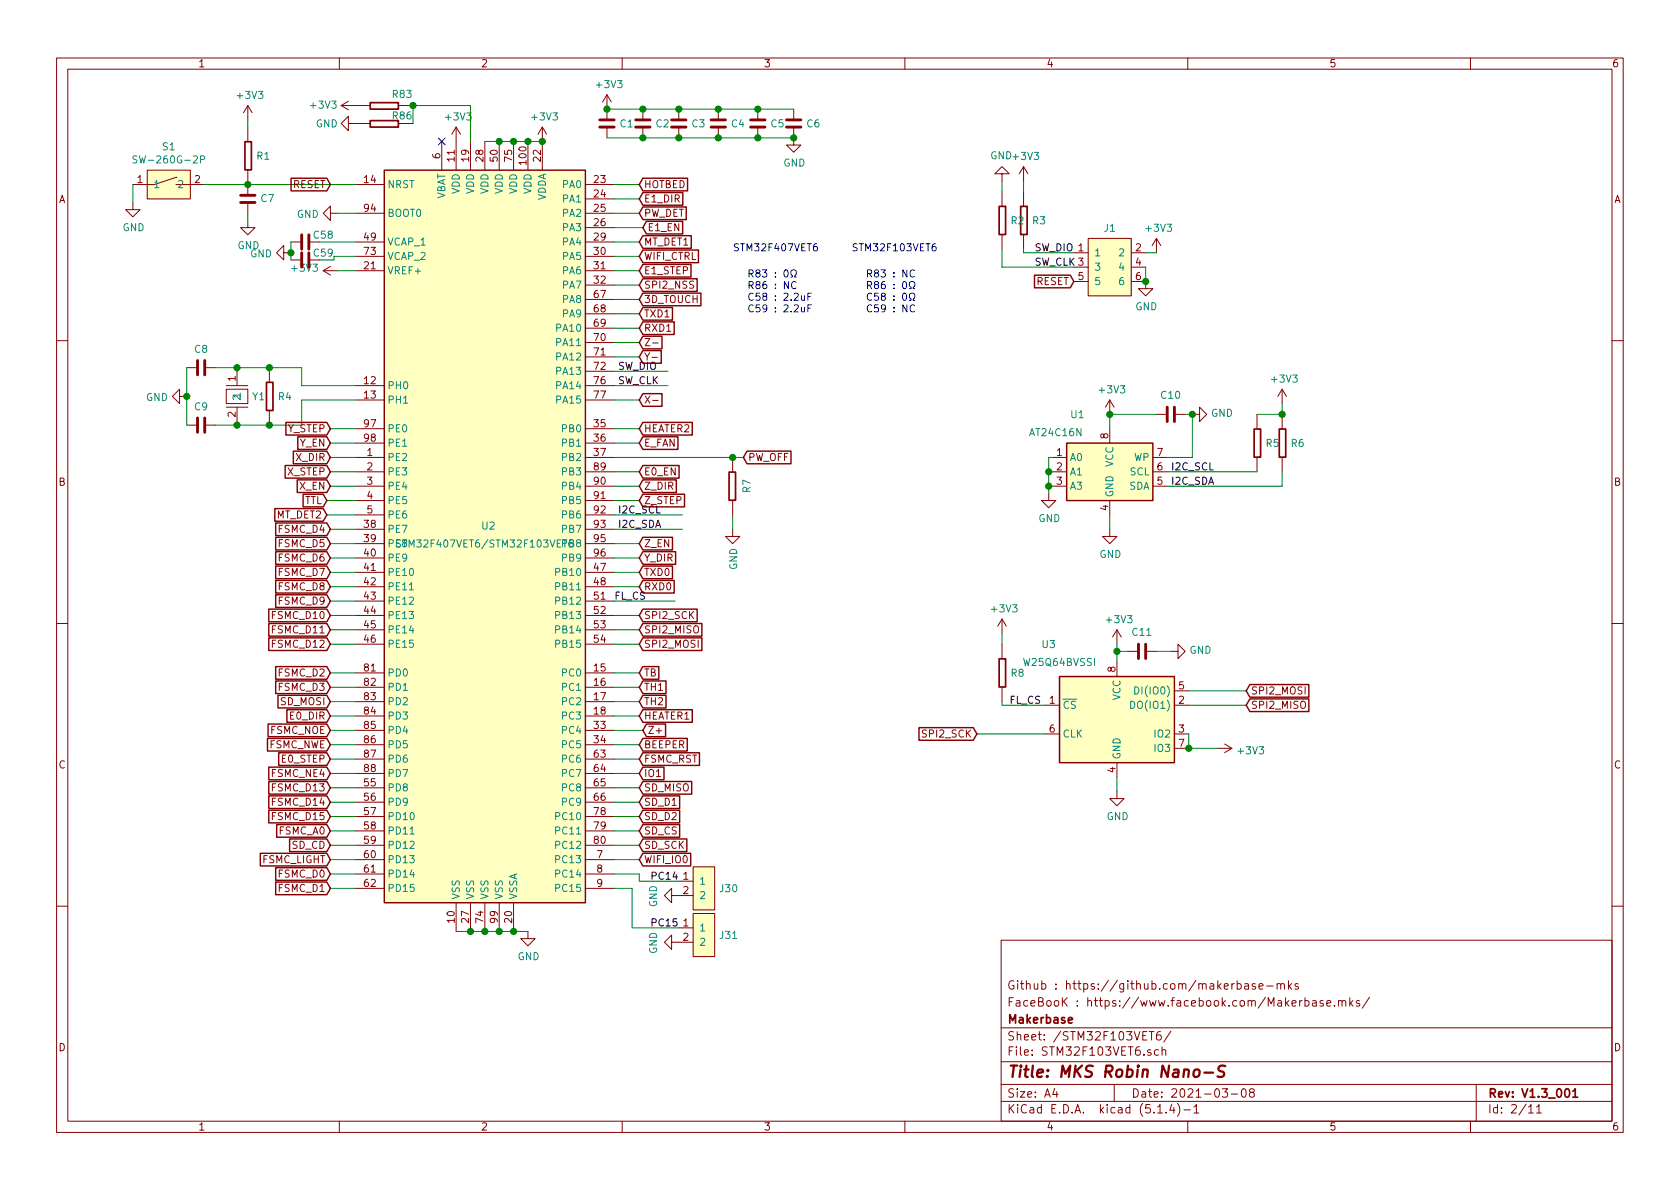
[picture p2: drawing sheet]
<svg xmlns="http://www.w3.org/2000/svg" width="297mm" height="210mm" viewBox="0 0 297 210" stroke-linecap="round" stroke-linejoin="round" font-family="sans-serif">
<g fill="none" stroke="#840000" stroke-width=".18">
<path d="M10 10.3h277v189.9h-277zM12 12.2h273v186.1h-273zM43.8 18.7l-.7 1.2M43.8 18.7v2.5M43.8 18.7l.8 1.2M60 10.3v1.9M60.3 18.7l1.3 .7M60.3 18.7h5.1M61.6 17.9l-1.3 .8M70.5 18.7h2.5M107.3 16.8v4.4M107.3 16.8l-.7 1.2"/>
<path d="M107.3 16.8l.8 1.2M110 10.3v1.9M113.7 19.3v1.9M120 19.3v1.9M127 19.3v1.9M134 19.3v1.9M140.3 19.3v1.9M160 10.3v1.9M210 10.3v1.9M260 10.3v1.9M23.5 35.8v1.3h1.3l-1.3 1.2-1.3-1.2h1.3M26 30.1h7.7v5.1h-7.7z"/>
<path d="M31.1 31.4h.1M31.1 31.4l-3.8 1.2h-3.8M31.1 32.6h5.1M43.8 39v1.3h1.3l-1.3 1.2-1.3-1.2h1.3M43.8 22.5v2.5M43.8 30.1v4.4M43.8 35.8v1.9M58.4 37.7v-1.3l-1.3 1.3 1.3 1.3v-1.3h1.3M61.6 21.8v-1.2l-1.3 1.2 1.3 1.3v-1.3h3.8M62.9 32.6h5M62.9 37.7h5M70.5 21.8h2.5"/>
<path d="M78.1 25v5.1M80.6 22.5v7.6M80.6 22.5l-.7 1.2M80.6 22.5l.8 1.2M83.2 25v5.1M85.7 25v5.1M88.3 25v5.1M90.8 25v5.1M93.3 25v5.1M95.9 22.5l-.8 1.2M95.9 22.5v7.6M95.9 22.5l.7 1.2"/>
<path d="M103.5 32.6h5.1M103.5 37.7h5.1M103.5 35.2h5.1M107.3 22.5v1.9M113.7 22.5v1.9M120 22.5v1.9M127 22.5v1.9M134 22.5v1.9M140.3 22.5v3.1h1.3l-1.3 1.3-1.2-1.3h1.2M177.2 30.7h1.2l-1.2-1.2-1.3 1.2h1.3v1.3M177.2 33.9v2.5M181 29.5v2.5"/>
<path d="M181 33.9v2.5M181 29.5l-.8 1.2M181 29.5l.7 1.2M50.2 44.7v-1.3l-1.3 1.3 1.3 1.3v-1.3h1.2M51.4 46h1.9M51.4 42.8h1.9M54.6 46h1.9M54.6 42.8h1.9M57.1 47.9l1.3 .7M57.1 47.9h2.6M58.4 47.1l-1.3 .8M62.9 47.9h5"/>
<path d="M62.9 42.8h5M62.9 45.3h5M103.5 47.9h5.1M103.5 42.8h5.1M103.5 58h5.1M103.5 40.3h5.1M103.5 45.3h5.1M103.5 50.4h5.1M103.5 53h5.1M103.5 55.5h5.1M114.1 59.9h.8l-.8 1.2h.8M177.2 41.5v2.6"/>
<path d="M181 41.5v2.6M189.9 44.7h2.5M189.9 47.2h2.5M189.9 49.8h2.5M192.4 42.2h7.6v10.1h-7.6zM200 49.8h2.6v1.2h1.2l-1.2 1.3-1.3-1.3h1.3M200 44.7h2.6M200 47.2h2.6M204.5 42.2l-.8 1.2M204.5 42.2v2.5M204.5 42.2l.7 1.2M10 60.2h2"/>
<path d="M31.7 70.1v-1.3l-1.2 1.3 1.2 1.3v-1.3h1.3M33 75.2h1.9M33 65h1.9M36.2 75.2h1.9M36.2 65h1.9M40 68.8h3.8v2.6h-3.8zM40 68.2h3.8M40 72h3.8M41.9 65.7v2.5M41.9 72v2.5M47.6 65v2.6M47.6 72.6v2.6"/>
<path d="M62.9 68.2h5M62.9 70.7h5M62.9 75.8h5M62.9 78.4h5M103.5 68.2h5.1M103.5 60.6h5.1M103.5 63.1h5.1M103.5 65.7h5.1M103.5 70.7h5.1M103.5 75.8h5.1M103.5 78.4h5.1M115.3 63.2h.9"/>
<path d="M115.4 60.6h1M115.4 70.8h1M196.2 70.7l-.7 1.3M196.2 70.7v2.6M196.2 75.8v2.6M196.2 70.7l.8 1.3M204.5 73.3h1.9M207.6 73.3h1.9M210.8 73.3h1.3v-1.3l1.3 1.3-1.3 1.2v-1.2M222.2 73.3v2.5M226.7 68.8l-.8 1.3M226.7 68.8v2.6"/>
<path d="M226.7 73.3v2.5M226.7 68.8l.8 1.3M285 60.2h2M62.9 80.9h5M62.9 83.4h5M62.9 86h5M62.9 88.5h5M62.9 91.1h5M62.9 93.6h5M62.9 96.1h5M62.9 98.7h5M103.5 80.9h5.1"/>
<path d="M103.5 83.4h5.1M103.5 86h5.1M103.5 88.5h5.1M103.5 91.1h5.1M103.5 93.6h5.1M103.5 96.1h5.1M103.5 98.7h5.1M129.5 93.6v1.3h1.3l-1.3 1.2-1.2-1.2h1.2M129.5 80.9v2.5M129.5 88.5v2.6M185.4 87.2v1.3h1.3l-1.3 1.3-1.3-1.3h1.3M186.1 80.9h2.5"/>
<path d="M186.1 83.4h2.5M186.1 86h2.5M196.2 93.6v1.3h1.3l-1.3 1.2-1.3-1.2h1.3M196.2 88.5v2.6M203.8 80.9h2.6M203.8 83.4h2.6M203.8 86h2.6M222.2 80.9v2.5M226.7 80.9v2.5M10 110.3h2M62.9 101.2h5M62.9 103.8h5"/>
<path d="M62.9 106.3h5M62.9 108.8h5M62.9 111.4h5M62.9 113.9h5M62.9 119h5M103.5 101.2h5.1M103.5 103.8h5.1M103.5 106.3h5.1M103.5 108.8h5.1M103.5 111.4h5.1M103.5 113.9h5.1M103.5 119h5.1"/>
<path d="M177.2 109.5l-.8 1.2M177.2 109.5v2.5M177.2 113.9v2.6M177.2 109.5l.7 1.2M197.5 111.4v2.5M197.5 117.1v2.5M197.5 111.4l-.8 1.2M197.5 111.4l.7 1.2M199.4 115.2h1.9M202.6 115.2h1.9M207 115.2h1.3v-1.3l1.2 1.3-1.2 1.3v-1.3M285 110.3h2"/>
<path d="M62.9 121.5h5M62.9 124.1h5M62.9 126.6h5M62.9 129.2h5M62.9 131.7h5M62.9 134.2h5M62.9 136.8h5M62.9 139.3h5M103.5 121.5h5.1M103.5 124.1h5.1M103.5 126.6h5.1M103.5 129.2h5.1"/>
<path d="M103.5 131.7h5.1M103.5 134.2h5.1M103.5 136.8h5.1M103.5 139.3h5.1M177.2 121.5v2.6M184.8 124.7h2.5M184.8 129.8h2.5M197.5 139.9v1.3h1.3l-1.3 1.3-1.3-1.3h1.3M197.5 134.9v2.5M207.6 132.3h2.6M207.6 124.7h2.6M207.6 129.8h2.6"/>
<path d="M207.6 122.2h2.6M215.3 132.3h2.5M216.5 131.6l1.3 .7M217.8 132.3l-1.3 .8M62.9 144.4h5M62.9 146.9h5M62.9 149.5h5M62.9 152h5M62.9 154.6h5M62.9 157.1h5M62.9 141.9h5M80.6 159.6v5.1"/>
<path d="M83.2 159.6v5.1M85.7 159.6v5.1M88.3 159.6v5.1M90.8 159.6v5.1M103.5 144.4h5.1M103.5 146.9h5.1M103.5 149.5h5.1M103.5 152h5.1M103.5 154.6h5.1M103.5 157.1h5.1M103.5 141.9h5.1M118.7 158.4v-1.3l-1.2 1.3 1.2 1.2v-1.2h3.9"/>
<path d="M120 155.8h2.6M122.6 153.3h3.8v7.6h-3.8zM10 160.2h2M93.3 164.7v1.3h1.3l-1.3 1.3-1.2-1.3h1.2M118.7 166.6v-1.3l-1.2 1.3 1.2 1.3v-1.3h3.9M120 164.1h2.6M122.6 161.5h3.8v7.7h-3.8zM177 166.3h108v32h-108zM218.7 174l.5-.1 .3 .3-.1 .6-.2 .1-.5-.1M218.7 173.4v1.5M220.1 174h.6l.1 .9M220.8 174.3l-.6 .1-.2 .2 .1 .2 .1 .1 .6-.1"/>
<path d="M221.9 174l-.3-.1-.2 .2 .1 .3 .4 .1v.3h-.5M222.6 174.4l.7-.1-.1-.3-.4-.1-.2 .2 .1 .7h.5M224 174.4h1.1M225.8 174.1l.2-.2 .4 .1v.9M225.8 173.9v1M226.4 174.1a.36 .36 0 0 1 .4-.2 .36 .36 0 0 1 .3 .2v.8M227.8 173.4v1.5M227.9 174.4l.5 .5M228.4 173.9l-.6 .6M229.5 174l-.3-.1-.2 .2v.3l.5 .1v.3h-.5M230.7 177l.5-.1 .2 .3v.6l-.2 .1-.5-.1M230.7 176.4v1.5"/>
<path d="M232.1 177h.6v.9M232.7 177.3l-.5 .1-.2 .2 .1 .2 .1 .1 .5-.1M233.9 177l-.3-.1-.2 .2 .1 .3 .4 .1v.3h-.5M234.6 177.4l.7-.1-.1-.3-.4-.1-.2 .2v.7h.6M235.9 177.8v.1M236.7 177.1l.2-.2 .3 .1 .1 .9M236.7 176.9v1M237.3 177.1a.36 .36 0 0 1 .3-.2 .36 .36 0 0 1 .3 .2v.8M238.7 176.4v1.5M238.8 177.4l.4 .5M239.2 176.9l-.5 .6M240.4 177l-.4-.1-.2 .2 .1 .3 .5 .1v.3h-.6"/>
<path d="M242.1 176.3l-1.2 2M285 160.2h2M60 198.3v1.9M110 198.3v1.9M160 198.3v1.9M177 194.8h108M177 191.8h108M177 187.8h108M177 181.8h108M186.5 192.5l-.4 1h1M186.8 193v1M197 191.8v3"/>
<path d="M203.2 182.4h.8M203.6 182.4v1.5M204.7 196.8h.8M204.8 185.7l-.4-.1-.3 .3 .1 .6 .2 .1 .4-.1M205.2 182.4a.59 .59 0 0 0-.7 .7v.7l.2 .1 .6-.1v-.5l-.1-.2-.5-.1-.2 .3M205.5 185.7a.37 .37 0 0 1 .6 .1v.8M205.5 185.1v1.5M206.2 196.7v.1M207 182.3l-1.2 2M207.2 195.2l-.4 1.1h.9M207.5 195.8v1M208.2 195.1a1.71 1.71 0 0 1 0 2.3"/>
<path d="M209.3 196.3h1.2M210 198.3v1.9M211.1 195.8l.4-.5v1.5M211.1 196.8h.9M216.1 192.5h.9l-.4 .6 .4 .1v.7l-.2 .1-.7-.1M217.7 193.5h1.1M219.6 192.7l.4-.2a.94 .94 0 0 1 0 1.5 .82 .82 0 0 1-.4-1.3zM221.2 193.2l-.3-.3 .1-.2 .2-.2 .4 .1 .2 .2-.1 .2-.6 .2a.48 .48 0 0 0-.1 .7l.2 .1 .5-.1a.48 .48 0 0 0-.1-.7h-.1M260 198.3v1.9M261 191.8v6.5M270.3 195.8l.4-.5v1.5M270.3 196.8h.8"/>
<path d="M271.7 195.8l.4-.5v1.5M271.7 196.8h.8"/>
</g>
<g fill="none" stroke="#840000" stroke-width=".3">
<path d="M65.5 18.2h4.9v1.1h-4.9zM43.3 25.1h1.1v4.9h-1.1zM65.5 21.3h4.9v1.2h-4.9zM176.7 36.5h1.1v5h-1.1zM180.5 36.5h1.1v5h-1.1zM47.1 67.6h1.2v5h-1.2zM221.7 75.9h1.2v4.9h-1.2zM226.2 75.9h1.1v4.9h-1.1zM128.9 83.5h1.1v5h-1.1zM176.7 116.5h1.1v5h-1.1zM188.9 180.4l.7-.1-.1-.3-.4-.1-.2 .2 .1 .7h.5M276.8 192.7l.2-.2a.81 .81 0 0 1 .6 .6 .81 .81 0 0 1-.3 .8l-.1 .1a.79 .79 0 0 1-.4-1.3z"/>
<path d="M278.1 193l.4-.5v1.5M278.1 194h.8"/>
</g>
<path d="M211.2 189.3a.53 .53 0 0 1 .5-.2 .53 .53 0 0 1 .4 .4l-.1 .6a.54 .54 0 0 1-.5 .4 .54 .54 0 0 1-.5-.4zM213 189.7h1.5M216.6 188.5l-.2-.1-.7 .1a.47 .47 0 0 0-.3 .5 .47 .47 0 0 0 .3 .4l.4 .1a.48 .48 0 0 1 .4 .5 .48 .48 0 0 1-.5 .4l-.7-.1" fill="none" stroke="#840000" stroke-width=".41"/>
<g fill="none" stroke="#840000" stroke-width=".51">
<path d="M42.5 34.5h2.6M42.5 35.8h2.6M106 22.5h2.6M106 21.2h2.6M112.4 22.5h2.5M112.4 21.2h2.5M118.7 22.5h2.6M118.7 21.2h2.6M125.7 22.5h2.6M125.7 21.2h2.6M132.7 22.5h2.6M132.7 21.2h2.6"/>
<path d="M139.1 22.5h2.5M139.1 21.2h2.5M53.3 41.5v2.6M53.3 44.7v2.5M54.6 41.5v2.6M54.6 44.7v2.5M34.9 63.7v2.6M34.9 73.9v2.5M36.2 63.7v2.6M36.2 73.9v2.5M206.4 72v2.5M207.6 72v2.5"/>
<path d="M201.3 113.9v2.6M202.6 113.9v2.6"/>
</g>
<g fill="#ffffc2" stroke="#ffffc2" stroke-width=".18">
<path d="M192.4 42.2h7.6v10.1h-7.6z"/>
<path d="M187.3 119.6h20.3v15.3h-20.3z"/>
<path d="M188.6 78.4h15.2v10.1h-15.2z"/>
<path d="M26 30.1h7.7v5.1h-7.7z"/>
<path d="M122.6 161.5h3.8v7.7h-3.8z"/>
<path d="M122.6 153.3h3.8v7.6h-3.8z"/>
<path d="M67.9 30.1h35.6v129.5h-35.6z"/>
</g>
<g fill="none" stroke="#840000" stroke-width=".25">
<path d="M51.5 31.5h6.3l.6 1.1-.6 1.2h-6.3zM67.9 30.1h35.6v129.5h-35.6zM113.7 34.1h7v2.2h-7l-.7-1.1zM113.7 31.5h7.9v2.3h-7.9l-.7-1.2zM113.7 36.6h7.6v2.2h-7.6l-.7-1.1zM114.3 39.1h6.4v2.3h-6.4l-.6-1.1zM113.7 54.4h5.2v2.2h-5.2l-.7-1.1zM113.7 46.8h8.5v2.2h-8.5l-.7-1.1zM113.7 44.2h9.8v2.3h-9.8l-.7-1.2zM113.7 56.9h5.5v2.3h-5.5l-.7-1.2zM113.7 41.7h8.5v2.2h-8.5l-.7-1.1zM113.7 49.3h9.6v2.2h-9.6l-.7-1.1z"/>
<path d="M113.7 59.5h3.3v2.2h-3.3l-.7-1.1zM113.7 51.8h10.2v2.3h-10.2l-.7-1.1zM182.9 48.7h6.3l.7 1.1-.7 1.1h-6.3zM50.5 74.7h7.3l.6 1.1-.6 1.1h-7.3zM51.9 79.8h5.9l.6 1.1-.6 1.1h-5.9zM52.7 77.2h5.1l.6 1.2-.6 1.1h-5.1zM113.7 74.7h8.7v2.2h-8.7l-.7-1.1zM113.7 62h3.2v2.2h-3.2l-.7-1.1zM113.7 69.6h3.3v2.3h-3.3l-.7-1.2zM113.7 77.2h6.2v2.3h-6.2l-.7-1.1zM132.1 79.8h7.8v2.2h-7.8l-.7-1.1zM188.6 78.4h15.2v10.1h-15.2z"/>
<path d="M48.6 89.9h8.5l.7 1.2-.7 1.1h-8.5zM48.7 92.5h9.1l.6 1.1-.6 1.1h-9.1zM48.7 97.6h9.1l.6 1.1-.6 1.1h-9.1zM48.7 95h9.1l.6 1.1-.6 1.2h-9.1zM50.4 82.3h7.4l.6 1.1-.6 1.2h-7.4zM52.6 84.9h5.2l.6 1.1-.6 1.1h-5.2zM53.6 87.4h3.5l.7 1.1-.7 1.1h-3.5zM113.7 82.3h6.4v2.3h-6.4l-.7-1.2zM113.7 84.9h5.9v2.2h-5.9l-.7-1.1zM113.7 87.4h7.3v2.2h-7.3l-.7-1.1zM113.7 95h5.2v2.3h-5.2l-.7-1.2zM113.7 97.6h5.8v2.2h-5.8l-.7-1.1z"/>
<path d="M47.5 110.3h10.3l.6 1.1-.6 1.1h-10.3zM47.5 112.8h10.3l.6 1.1-.6 1.1h-10.3zM47.5 107.7h10.3l.6 1.1-.6 1.2h-10.3zM48.7 105.2h9.1l.6 1.1-.6 1.1h-9.1zM48.7 102.6h9.1l.6 1.2-.6 1.1h-9.1zM48.7 100.1h9.1l.6 1.1-.6 1.1h-9.1zM48.7 117.9h9.1l.6 1.1-.6 1.1h-9.1zM113.7 110.3h10.4v2.2h-10.4l-.7-1.1zM113.7 117.9h2.8v2.2h-2.8l-.7-1.1zM113.7 100.1h5.2v2.2h-5.2l-.7-1.1zM113.7 102.6h5.5v2.3h-5.5l-.7-1.1zM113.7 112.8h10.4v2.2h-10.4l-.7-1.1z"/>
<path d="M113.7 107.7h9.6v2.3h-9.6l-.7-1.2zM187.3 119.6h20.3v15.3h-20.3zM47.3 130.6h10.5l.6 1.1-.6 1.1h-10.5zM47.4 128h10.4l.6 1.2-.6 1.1h-10.4zM47.5 135.7h10.3l.6 1.1-.6 1.1h-10.3zM47.5 138.2h10.3l.6 1.1-.6 1.1h-10.3zM48.7 120.4h9.1l.6 1.1-.6 1.2h-9.1zM49.1 123h8.7l.6 1.1-.6 1.1h-8.7zM49.3 133.1h8.5l.6 1.1-.6 1.2h-8.5zM50.7 125.5h7.1l.6 1.1-.6 1.1h-7.1zM113.7 135.7h3.7v2.2h-3.7l-.7-1.1zM113.7 123h4.1v2.2h-4.1l-.7-1.1z"/>
<path d="M113.7 125.5h8.7v2.2h-8.7l-.7-1.1zM113.7 120.4h4.1v2.3h-4.1l-.7-1.2zM113.7 133.1h10v2.3h-10l-.7-1.2zM113.7 138.2h8.6v2.2h-8.6l-.7-1.1zM113.7 130.6h7.8v2.2h-7.8l-.7-1.1zM114.3 128h3.4v2.3h-3.4l-.6-1.1zM162.5 128.7h9.6l.6 1.1-.6 1.1h-9.6zM221 123.6h10.4v2.2h-10.4l-.7-1.1zM221 121.1h10.4v2.2h-10.4l-.7-1.1zM46 150.9h11.8l.6 1.1-.6 1.1h-11.8zM47.5 140.7h10.3l.6 1.2-.6 1.1h-10.3zM47.5 143.3h10.3l.6 1.1-.6 1.1h-10.3z"/>
<path d="M48.7 153.4h9.1l.6 1.2-.6 1.1h-9.1zM48.7 156h9.1l.6 1.1-.6 1.1h-9.1zM48.9 145.8h8.9l.6 1.1-.6 1.2h-8.9zM51.2 148.4h6.6l.6 1.1-.6 1.1h-6.6zM113.7 150.9h8.4v2.2h-8.4l-.7-1.1zM113.7 148.4h7.7v2.2h-7.7l-.7-1.1zM113.7 145.8h6.5v2.3h-6.5l-.7-1.2zM113.7 143.3h6.5v2.2h-6.5l-.7-1.1zM113.7 140.7h6.5v2.3h-6.5l-.7-1.1z"/>
</g>
<path d="M24.2 27.6h-.5l-.2 .1 .1 .4 .6 .2v.3l-.2 .2h-.5M35.5 28.2h.6l.1-.2-.1-.3-.2-.1h-.4v1.2M72.4 104.3h.7M199.9 124a.64 .64 0 0 1 .7 .6 .64 .64 0 0 1-.7 .7zM200.6 121.5a.64 .64 0 0 1 .8 .6 .64 .64 0 0 1-.8 .6zM72.5 147.5h.7" fill="none" stroke="#008484" stroke-width=".18"/>
<g fill="none" stroke="#008400" stroke-width=".18">
<path d="M107.3 19.3h33M23.5 32.6v3.2M36.2 32.6h26.7M43.8 21.2v1.3M43.8 37.7v1.3M59.7 37.7h3.2M73 21.8v-3.1h10.2v6.3M85.7 25h10.2M107.3 24.4h33M108.6 32.6h4.4M108.6 37.7h4.4M108.6 35.2h4.4"/>
<path d="M177.2 32v1.9M181 32v1.9M51.4 42.8v3.2M56.5 42.8h6.4M59.1 45.3h3.8M59.7 47.9h3.2M108.6 47.9h4.4M108.6 40.3h5.1M108.6 55.5h4.4M108.6 58h4.4M108.6 45.3h4.4M108.6 42.8h4.4"/>
<path d="M108.6 53h4.4M108.6 50.4h4.4M177.2 44.1v3.1h12.7M181 44.1v.6h8.9M202.6 44.7h1.9M202.6 47.2v2.6M33 65v10.2M38.1 65h15.2v3.2h9.6M41.9 65v.7M41.9 74.5v.7M58.4 75.8h4.5M58.4 78.4h4.5"/>
<path d="M62.9 70.7h-9.6v4.5h-15.2M108.6 75.8h4.4M108.6 70.7h4.4M108.6 78.4h4.4M108.6 68.2h9.5M108.6 60.6h4.4M108.6 63.1h4.4M108.6 65.7h9.5M204.5 73.3h-8.3v2.5M209.5 73.3h1.3v7.6h-4.4M226.7 71.4v1.9h-4.5M57.8 91.1h5.1"/>
<path d="M57.8 88.5h5.1M58.4 93.6h4.5M58.4 83.4h4.5M58.4 80.9h4.5M58.4 86h4.5M58.4 98.7h4.5M58.4 96.1h4.5M108.6 93.6h12M108.6 91.1h12M108.6 83.4h4.4M108.6 80.9h22.8M108.6 86h4.4"/>
<path d="M108.6 98.7h4.4M108.6 88.5h4.4M108.6 96.1h4.4M129.5 91.1v2.5M185.4 83.4h.7M185.4 86h.7M186.1 80.9h-.7v6.3M196.2 91.1v2.5M206.4 83.4h15.8M226.7 83.4v2.6h-20.3M58.4 106.3h4.5M58.4 119h4.5"/>
<path d="M58.4 113.9h4.5M58.4 111.4h4.5M58.4 108.8h4.5M58.4 103.8h4.5M58.4 101.2h4.5M108.6 106.3h10.8M108.6 119h4.4M108.6 113.9h4.4M108.6 111.4h4.4M108.6 108.8h4.4M108.6 103.8h4.4M108.6 101.2h4.4"/>
<path d="M177.2 112v1.9M197.5 113.9v3.2M197.5 115.2h1.9M204.5 115.2h2.5M58.4 129.2h4.5M58.4 136.8h4.5M58.4 124.1h4.5M58.4 139.3h4.5M58.4 134.2h4.5M58.4 131.7h4.5M58.4 126.6h4.5M58.4 121.5h4.5"/>
<path d="M108.6 129.2h5.1M108.6 136.8h4.4M108.6 124.1h4.4M108.6 139.3h4.4M108.6 134.2h4.4M108.6 131.7h4.4M108.6 126.6h4.4M108.6 121.5h4.4M172.7 129.8h12.1M177.2 124.1v.6h7.6M197.5 137.4v2.5M210.2 124.7h10.1"/>
<path d="M210.2 129.8v2.5h5.1M210.2 122.2h10.1M58.4 152h4.5M58.4 157.1h4.5M58.4 154.6h4.5M58.4 141.9h4.5M58.4 149.5h4.5M58.4 146.9h4.5M58.4 144.4h4.5M108.6 152h4.4M108.6 154.6h4.4v1.2h7M108.6 157.1h3.2v7h8.2"/>
<path d="M108.6 141.9h4.4M108.6 149.5h4.4M108.6 146.9h4.4M108.6 144.4h4.4M80.6 164.7h12.7"/>
</g>
<g fill="none" stroke="#0000c2" stroke-width=".18">
<path d="M138.7 47.8l.2-.1a.67 .67 0 0 1 .5 .7 .67 .67 0 0 1-.5 .6l-.3-.5zM139.8 49h.3v-.2a.54 .54 0 0 1-.2-.8 .54 .54 0 0 1 .7-.2 .59 .59 0 0 1-.1 1v.2h.3M140.7 49.9a.51 .51 0 0 0-.6 0 .51 .51 0 0 0-.1 .6 .46 .46 0 0 0 .2 .5 .46 .46 0 0 0 .5-.1M141.7 52.3l.1 .8h.3l.1-.1M141.7 54.3l.1 .8 .3 .1 .1-.2M142.2 52.3v.8M142.2 54.3v.9M142.8 52.4h.5M142.8 54.5h.5M143.5 51.8h-.7v1.3M143.5 53.9h-.7v1.3M144.4 43.1l-.4 .1-.2 .5 .1 .5 .2 .2 .3-.1 .2-.2-.2-.4-.3-.1-.3 .2"/>
<path d="M159.7 49.9l.2-.1a.67 .67 0 0 1 .4 .6 .67 .67 0 0 1-.4 .6 .83 .83 0 0 1-.2-1.1zM159.7 51.9l.2-.1a.67 .67 0 0 1 .4 .7 .67 .67 0 0 1-.4 .6 .83 .83 0 0 1-.2-1.2zM160.8 51h.3v-.2a.54 .54 0 0 1-.3-.7 .54 .54 0 0 1 .8-.2 .59 .59 0 0 1-.2 .9v.2h.3M160.8 53.1h.3v-.2a.54 .54 0 0 1-.3-.8 .54 .54 0 0 1 .8-.2 .59 .59 0 0 1-.2 1v.2h.3M161.5 43.1l.4 1.3 .4-1.3M161.7 47.8a.51 .51 0 0 0-.6 0 .51 .51 0 0 0-.2 .7 .46 .46 0 0 0 .3 .4 .46 .46 0 0 0 .5 0M161.7 54a.51 .51 0 0 0-.6 0 .51 .51 0 0 0-.2 .6 .46 .46 0 0 0 .3 .5 .46 .46 0 0 0 .5-.1M162.7 43.7h.5M163.3 43.1h-.6v1.3h.6M163.7 43.1h.7M164.1 43.1v1.3M165.4 43.1h-.2a.79 .79 0 0 0-.2 1.3l.4-.1 .1-.5-.2-.2h-.3l-.2 .2"/>
</g>
<g fill="#008400" stroke="#008400" stroke-width=".25">
<circle cx="196.2" cy="73.3" r=".51"/>
<circle cx="113.7" cy="19.3" r=".51"/>
<circle cx="120" cy="19.3" r=".51"/>
<circle cx="127" cy="19.3" r=".51"/>
<circle cx="210.8" cy="73.3" r=".51"/>
<circle cx="202.6" cy="49.8" r=".51"/>
<circle cx="134" cy="19.3" r=".51"/>
<circle cx="113.7" cy="24.4" r=".51"/>
<circle cx="95.9" cy="25" r=".51"/>
<circle cx="93.3" cy="25" r=".51"/>
<circle cx="120" cy="24.4" r=".51"/>
<circle cx="185.4" cy="83.4" r=".51"/>
<circle cx="185.4" cy="86" r=".51"/>
<circle cx="127" cy="24.4" r=".51"/>
<circle cx="210.2" cy="132.3" r=".51"/>
<circle cx="85.7" cy="164.7" r=".51"/>
<circle cx="88.3" cy="25" r=".51"/>
<circle cx="83.2" cy="164.7" r=".51"/>
<circle cx="90.8" cy="25" r=".51"/>
<circle cx="90.8" cy="164.7" r=".51"/>
<circle cx="47.6" cy="65" r=".51"/>
<circle cx="129.5" cy="80.9" r=".51"/>
<circle cx="226.7" cy="73.3" r=".51"/>
<circle cx="47.6" cy="75.2" r=".51"/>
<circle cx="41.9" cy="75.2" r=".51"/>
<circle cx="88.3" cy="164.7" r=".51"/>
<circle cx="41.9" cy="65" r=".51"/>
<circle cx="33" cy="70.1" r=".51"/>
<circle cx="51.4" cy="44.7" r=".51"/>
<circle cx="43.8" cy="32.6" r=".51"/>
<circle cx="197.5" cy="115.2" r=".51"/>
<circle cx="140.3" cy="24.4" r=".51"/>
<circle cx="107.3" cy="19.3" r=".51"/>
<circle cx="73" cy="18.7" r=".51"/>
<circle cx="134" cy="24.4" r=".51"/>
</g>
<path d="M77.5 24.4l1.2 1.2M78.7 24.4l-1.2 1.2" fill="none" stroke="#000084" stroke-width=".18"/>
<text font-size="2.8" fill="#840000" x="178" y="190.5">Title: MKS Robin Nano-S</text>
<g font-size="2.1" fill="#840000">
<text x="178" y="178">FaceBooK : https://www.facebook.com/Makerbase.mks/</text>
<text x="178" y="175">Github : https://github.com/makerbase-mks</text>
<text x="178" y="184">Sheet: /STM32F103VET6/</text>
<text x="178" y="181">Makerbase</text>
<text x="178" y="186.7">File: STM32F103VET6.sch</text>
<text x="178" y="196.9">KiCad E.D.A. kicad (5.1.4)-1</text>
<text x="178" y="194.1">Size: A4</text>
<text x="200" y="194.1">Date: 2021-03-08</text>
<text x="263" y="194.1">Rev: V1.3_001</text>
<text x="263" y="196.9">Id: 2/11</text>
</g>
<g font-size="1.8" fill="#840000">
<text x="35" y="11.9">1</text>
<text x="85" y="11.9">2</text>
<text x="135" y="11.9">3</text>
<text x="185" y="11.9">4</text>
<text x="235" y="11.9">5</text>
<text x="285" y="11.9">6</text>
<text x="77.9" y="28" transform="rotate(-90 77.9 28)">6</text>
<text x="80.4" y="28.5" transform="rotate(-90 80.4 28.5)">11</text>
<text x="82.9" y="28.5" transform="rotate(-90 82.9 28.5)">19</text>
<text x="85.5" y="28.5" transform="rotate(-90 85.5 28.5)">28</text>
<text x="88" y="28.5" transform="rotate(-90 88 28.5)">50</text>
<text x="90.6" y="28.5" transform="rotate(-90 90.6 28.5)">75</text>
<text x="93.1" y="29" transform="rotate(-90 93.1 29)">100</text>
<text x="95.6" y="28.5" transform="rotate(-90 95.6 28.5)">22</text>
<text x="10.4" y="35.9">A</text>
<text x="24.3" y="32.4">1</text>
<text x="34.4" y="32.4">2</text>
<text x="51.7" y="33.3">RESET</text>
<text x="64.4" y="32.4">14</text>
<text x="105.1" y="32.4">23</text>
<text x="105.1" y="34.9">24</text>
<text x="113.8" y="35.8">E1_DIR</text>
<text x="113.8" y="33.3">HOTBED</text>
<text x="285.4" y="35.9">A</text>
<text x="64.4" y="37.5">94</text>
<text x="105.1" y="37.5">25</text>
<text x="105.1" y="40">26</text>
<text x="113.8" y="38.3">PW_DET</text>
<text x="114.5" y="40.9">E1_EN</text>
<text x="64.4" y="42.5">49</text>
<text x="64.4" y="45.1">73</text>
<text x="64.4" y="47.6">21</text>
<text x="105.1" y="42.5">29</text>
<text x="105.1" y="45.1">30</text>
<text x="105.1" y="47.6">31</text>
<text x="113.8" y="46">WIFI_CTRL</text>
<text x="113.8" y="43.4">MT_DET1</text>
<text x="200.8" y="44.4">2</text>
<text x="200.8" y="47">4</text>
<text x="105.1" y="50.2">32</text>
<text x="105.1" y="52.7">67</text>
<text x="113.8" y="48.5">E1_STEP</text>
<text x="113.8" y="51">SPI2_NSS</text>
<text x="113.8" y="53.6">3D_TOUCH</text>
<text x="183.2" y="50.4">RESET</text>
<text x="190.7" y="49.5">5</text>
<text x="200.8" y="49.5">6</text>
<text x="105.1" y="57.8">69</text>
<text x="105.1" y="55.2">68</text>
<text x="113.8" y="56.1">TXD1</text>
<text x="113.8" y="58.7">RXD1</text>
<text x="105.1" y="60.3">70</text>
<text x="105.1" y="62.9">71</text>
<text x="105.1" y="65.4">72</text>
<text x="113.8" y="63.7">Y-</text>
<text x="41.7" y="67.4" transform="rotate(-90 41.7 67.4)">1</text>
<text x="64.4" y="67.9">12</text>
<text x="64.4" y="70.5">13</text>
<text x="105.1" y="67.9">76</text>
<text x="105.1" y="70.5">77</text>
<text x="113.8" y="71.4">X-</text>
<text x="41.7" y="73.8" transform="rotate(-90 41.7 73.8)">2</text>
<text x="50.9" y="76.4">Y_STEP</text>
<text x="64.4" y="75.6">97</text>
<text x="105.1" y="75.6">35</text>
<text x="113.8" y="76.4">HEATER2</text>
<text x="196" y="77.6" transform="rotate(-90 196 77.6)">8</text>
<text x="52.4" y="81.5">X_DIR</text>
<text x="53" y="79">Y_EN</text>
<text x="64.4" y="78.1">98</text>
<text x="64.9" y="80.6">1</text>
<text x="64.9" y="83.2">2</text>
<text x="105.1" y="78.1">36</text>
<text x="105.1" y="80.6">37</text>
<text x="105.1" y="83.2">89</text>
<text x="113.8" y="79">E_FAN</text>
<text x="132.2" y="81.5">PW_OFF</text>
<text x="186.8" y="80.6">1</text>
<text x="186.8" y="83.2">2</text>
<text x="204.6" y="83.2">6</text>
<text x="204.6" y="80.6">7</text>
<text x="10.4" y="85.9">B</text>
<text x="50.9" y="84.1">X_STEP</text>
<text x="53" y="86.6">X_EN</text>
<text x="53.7" y="89.1">TTL</text>
<text x="64.9" y="85.7">3</text>
<text x="64.9" y="88.3">4</text>
<text x="105.1" y="85.7">90</text>
<text x="105.1" y="88.3">91</text>
<text x="113.8" y="84.1">E0_EN</text>
<text x="113.8" y="86.6">Z_DIR</text>
<text x="113.8" y="89.1">Z_STEP</text>
<text x="186.8" y="85.7">3</text>
<text x="204.6" y="85.7">5</text>
<text x="285.4" y="85.9">B</text>
<text x="48.9" y="91.7">MT_DET2</text>
<text x="49.4" y="94.2">FSMC_D4</text>
<text x="64.4" y="93.3">38</text>
<text x="64.4" y="95.9">39</text>
<text x="64.9" y="90.8">5</text>
<text x="105.1" y="90.8">92</text>
<text x="105.1" y="93.3">93</text>
<text x="105.1" y="95.9">95</text>
<text x="196" y="90.3" transform="rotate(-90 196 90.3)">4</text>
<text x="49.4" y="99.3">FSMC_D6</text>
<text x="49.4" y="101.8">FSMC_D7</text>
<text x="49.4" y="96.8">FSMC_D5</text>
<text x="64.4" y="101">41</text>
<text x="64.4" y="98.4">40</text>
<text x="105.1" y="101">47</text>
<text x="105.1" y="98.4">96</text>
<text x="113.8" y="96.8">Z_EN</text>
<text x="113.8" y="99.3">Y_DIR</text>
<text x="113.8" y="101.8">TXD0</text>
<text x="49.4" y="106.9">FSMC_D9</text>
<text x="49.4" y="104.4">FSMC_D8</text>
<text x="64.4" y="103.5">42</text>
<text x="64.4" y="106">43</text>
<text x="105.1" y="103.5">48</text>
<text x="105.1" y="106">51</text>
<text x="113.8" y="104.4">RXD0</text>
<text x="48.4" y="112">FSMC_D11</text>
<text x="48.4" y="109.5">FSMC_D10</text>
<text x="64.4" y="108.6">44</text>
<text x="64.4" y="111.1">45</text>
<text x="64.4" y="113.7">46</text>
<text x="105.1" y="108.6">52</text>
<text x="105.1" y="111.1">53</text>
<text x="105.1" y="113.7">54</text>
<text x="113.8" y="112">SPI2_MISO</text>
<text x="113.8" y="109.5">SPI2_SCK</text>
<text x="48.4" y="114.5">FSMC_D12</text>
<text x="49.4" y="119.6">FSMC_D2</text>
<text x="64.4" y="118.7">81</text>
<text x="105.1" y="118.7">15</text>
<text x="113.8" y="119.6">TB</text>
<text x="113.8" y="114.5">SPI2_MOSI</text>
<text x="197.2" y="118.8" transform="rotate(-90 197.2 118.8)">8</text>
<text x="49.4" y="122.2">FSMC_D3</text>
<text x="49.7" y="124.7">SD_MOSI</text>
<text x="64.4" y="121.3">82</text>
<text x="64.4" y="123.8">83</text>
<text x="105.1" y="121.3">16</text>
<text x="105.1" y="123.8">17</text>
<text x="113.8" y="124.7">TH2</text>
<text x="113.8" y="122.2">TH1</text>
<text x="185.6" y="124.5">1</text>
<text x="208.4" y="124.5">2</text>
<text x="208.4" y="121.9">5</text>
<text x="221.1" y="125.3">SPI2_MISO</text>
<text x="221.1" y="122.8">SPI2_MOSI</text>
<text x="47.8" y="129.8">FSMC_NOE</text>
<text x="51.4" y="127.2">E0_DIR</text>
<text x="64.4" y="126.4">84</text>
<text x="64.4" y="128.9">85</text>
<text x="64.4" y="131.4">86</text>
<text x="105.1" y="126.4">18</text>
<text x="105.1" y="128.9">33</text>
<text x="105.1" y="131.4">34</text>
<text x="113.8" y="127.2">HEATER1</text>
<text x="114.5" y="129.8">Z+</text>
<text x="163.4" y="130.4">SPI2_SCK</text>
<text x="185.6" y="129.5">6</text>
<text x="208.4" y="129.5">3</text>
<text x="10.4" y="135.9">C</text>
<text x="47.5" y="132.3">FSMC_NWE</text>
<text x="48.2" y="137.4">FSMC_NE4</text>
<text x="49.9" y="134.9">E0_STEP</text>
<text x="64.4" y="134">87</text>
<text x="64.4" y="136.5">88</text>
<text x="105.1" y="134">63</text>
<text x="105.1" y="136.5">64</text>
<text x="113.8" y="137.4">IO1</text>
<text x="113.8" y="134.9">FSMC_RST</text>
<text x="113.8" y="132.3">BEEPER</text>
<text x="197.2" y="136.6" transform="rotate(-90 197.2 136.6)">4</text>
<text x="208.4" y="132.1">7</text>
<text x="285.4" y="135.9">C</text>
<text x="48.4" y="142.5">FSMC_D14</text>
<text x="48.4" y="139.9">FSMC_D13</text>
<text x="64.4" y="139.1">55</text>
<text x="64.4" y="141.6">56</text>
<text x="105.1" y="139.1">65</text>
<text x="105.1" y="141.6">66</text>
<text x="113.8" y="142.5">SD_D1</text>
<text x="113.8" y="139.9">SD_MISO</text>
<text x="48.4" y="145">FSMC_D15</text>
<text x="49.4" y="147.6">FSMC_A0</text>
<text x="64.4" y="144.1">57</text>
<text x="64.4" y="146.7">58</text>
<text x="64.4" y="149.2">59</text>
<text x="105.1" y="144.1">78</text>
<text x="105.1" y="146.7">79</text>
<text x="105.1" y="149.2">80</text>
<text x="113.8" y="147.6">SD_CS</text>
<text x="113.8" y="145">SD_D2</text>
<text x="46.3" y="152.6">FSMC_LIGHT</text>
<text x="49.4" y="155.2">FSMC_D0</text>
<text x="51.6" y="150.1">SD_CD</text>
<text x="64.4" y="151.8">60</text>
<text x="64.4" y="154.3">61</text>
<text x="105.6" y="151.8">7</text>
<text x="105.6" y="154.3">8</text>
<text x="113.8" y="152.6">WIFI_IO0</text>
<text x="113.8" y="150.1">SD_SCK</text>
<text x="120.8" y="155.6">1</text>
<text x="49.4" y="157.7">FSMC_D1</text>
<text x="64.4" y="156.8">62</text>
<text x="105.6" y="156.8">9</text>
<text x="120.8" y="158.1">2</text>
<text x="80.4" y="163.1" transform="rotate(-90 80.4 163.1)">10</text>
<text x="82.9" y="163.1" transform="rotate(-90 82.9 163.1)">27</text>
<text x="85.5" y="163.1" transform="rotate(-90 85.5 163.1)">74</text>
<text x="88" y="163.1" transform="rotate(-90 88 163.1)">99</text>
<text x="90.6" y="163.1" transform="rotate(-90 90.6 163.1)">20</text>
<text x="120.8" y="163.8">1</text>
<text x="120.8" y="166.4">2</text>
<text x="10.4" y="185.9">D</text>
<text x="285.4" y="185.9">D</text>
<text x="35" y="199.9">1</text>
<text x="85" y="199.9">2</text>
<text x="135" y="199.9">3</text>
<text x="185" y="199.9">4</text>
<text x="235" y="199.9">5</text>
<text x="285" y="199.9">6</text>
</g>
<g font-size="1.8" fill="#008484">
<text x="42.1" y="17.5">+3V3</text>
<text x="69.5" y="17.3">R83</text>
<text x="105.6" y="15.6">+3V3</text>
<text x="55.1" y="19.2">+3V3</text>
<text x="55.8" y="22.5">GND</text>
<text x="69.5" y="21.1">R86</text>
<text x="78.9" y="21.3">+3V3</text>
<text x="94.2" y="21.3">+3V3</text>
<text x="109.7" y="22.5">C1</text>
<text x="116" y="22.5">C2</text>
<text x="122.4" y="22.5">C3</text>
<text x="129.4" y="22.5">C4</text>
<text x="136.3" y="22.5">C5</text>
<text x="142.7" y="22.5">C6</text>
<text x="24.6" y="28.9">SW-260G-2P</text>
<text x="28.8" y="26.6">S1</text>
<text x="45.4" y="28.2">R1</text>
<text x="138.5" y="29.5">GND</text>
<text x="175.1" y="28.2">GND+3V3</text>
<text x="27.1" y="33.3">1</text>
<text x="31.6" y="33.3">2</text>
<text x="46.2" y="35.7">C7</text>
<text x="68.5" y="33.3">NRST</text>
<text x="78.7" y="35.4" transform="rotate(-90 78.7 35.4)">VBAT</text>
<text x="81.3" y="34.3" transform="rotate(-90 81.3 34.3)">VDD</text>
<text x="83.8" y="34.3" transform="rotate(-90 83.8 34.3)">VDD</text>
<text x="86.4" y="34.3" transform="rotate(-90 86.4 34.3)">VDD</text>
<text x="88.9" y="34.3" transform="rotate(-90 88.9 34.3)">VDD</text>
<text x="91.4" y="34.3" transform="rotate(-90 91.4 34.3)">VDD</text>
<text x="94" y="34.3" transform="rotate(-90 94 34.3)">VDD</text>
<text x="96.5" y="35.6" transform="rotate(-90 96.5 35.6)">VDDA</text>
<text x="99.6" y="33.3">PA0</text>
<text x="99.6" y="35.8">PA1</text>
<text x="21.7" y="40.9">GND</text>
<text x="52.5" y="38.5">GND</text>
<text x="68.5" y="38.3">BOOT0</text>
<text x="99.6" y="38.3">PA2</text>
<text x="99.6" y="40.9">PA3</text>
<text x="178.8" y="39.7">R2</text>
<text x="182.6" y="39.7">R3</text>
<text x="195.2" y="41">J1</text>
<text x="202.8" y="41">+3V3</text>
<text x="42" y="44.1">GND</text>
<text x="44.2" y="45.5">GND</text>
<text x="55.5" y="42.2">C58</text>
<text x="68.5" y="43.4">VCAP_1</text>
<text x="68.5" y="46">VCAP_2</text>
<text x="99.6" y="43.4">PA4</text>
<text x="99.6" y="46">PA5</text>
<text x="193.4" y="45.3">1</text>
<text x="193.4" y="47.9">3</text>
<text x="198" y="45.3">2</text>
<text x="198" y="47.9">4</text>
<text x="51.7" y="48.1">+3V3</text>
<text x="68.5" y="48.5">VREF+</text>
<text x="99.6" y="48.5">PA6</text>
<text x="99.6" y="51">PA7</text>
<text x="99.6" y="53.6">PA8</text>
<text x="193.4" y="50.4">5</text>
<text x="198" y="50.4">6</text>
<text x="98.6" y="58.7">PA10</text>
<text x="99.6" y="56.1">PA9</text>
<text x="200.7" y="54.9">GND</text>
<text x="34.4" y="62.4">C8</text>
<text x="98.6" y="61.2">PA11</text>
<text x="98.6" y="63.7">PA12</text>
<text x="25.8" y="70.9">GND</text>
<text x="42.5" y="71" transform="rotate(-90 42.5 71)">21</text>
<text x="44.7" y="70.8">Y1</text>
<text x="49.3" y="70.8">R4</text>
<text x="68.5" y="68.8">PH0</text>
<text x="68.5" y="71.4">PH1</text>
<text x="98.6" y="66.3">PA13</text>
<text x="98.6" y="68.8">PA14</text>
<text x="98.6" y="71.4">PA15</text>
<text x="194.5" y="69.6">+3V3</text>
<text x="205.4" y="70.5">C10</text>
<text x="225" y="67.7">+3V3</text>
<text x="34.4" y="72.6">C9</text>
<text x="68.5" y="76.4">PE0</text>
<text x="99.6" y="76.4">PB0</text>
<text x="182.3" y="77.1">AT24C16N</text>
<text x="189.4" y="74">U1</text>
<text x="214.1" y="73.7">GND</text>
<text x="68.5" y="79">PE1</text>
<text x="68.5" y="81.5">PE2</text>
<text x="99.6" y="79">PB1</text>
<text x="99.6" y="81.5">PB2</text>
<text x="189.1" y="81.5">A0</text>
<text x="196.8" y="82.6" transform="rotate(-90 196.8 82.6)">VCC</text>
<text x="200.5" y="81.5">WP</text>
<text x="223.9" y="79">R5</text>
<text x="228.3" y="79">R6</text>
<text x="68.5" y="84.1">PE3</text>
<text x="68.5" y="86.6">PE4</text>
<text x="68.5" y="89.1">PE5</text>
<text x="99.6" y="84.1">PB3</text>
<text x="99.6" y="86.6">PB4</text>
<text x="99.6" y="89.1">PB5</text>
<text x="132.7" y="87.1" transform="rotate(-90 132.7 87.1)">R7</text>
<text x="189.1" y="84.1">A1</text>
<text x="189.1" y="86.6">A3</text>
<text x="196.8" y="88" transform="rotate(-90 196.8 88)">GND</text>
<text x="199.6" y="86.6">SDA</text>
<text x="199.8" y="84.1">SCL</text>
<text x="68.5" y="91.7">PE6</text>
<text x="68.5" y="94.2">PE7</text>
<text x="85.2" y="93.6">U2</text>
<text x="99.6" y="91.7">PB6</text>
<text x="99.6" y="94.2">PB7</text>
<text x="183.6" y="92.3">GND</text>
<text x="68.5" y="101.8">PE10</text>
<text x="68.5" y="96.8">PE8STM32F407VET6/STM32F103VET6PB8</text>
<text x="68.5" y="99.3">PE9</text>
<text x="98.6" y="101.8">PB10</text>
<text x="99.6" y="99.3">PB9</text>
<text x="130.4" y="100.8" transform="rotate(-90 130.4 100.8)">GND</text>
<text x="194.4" y="98.7">GND</text>
<text x="68.5" y="104.4">PE11</text>
<text x="68.5" y="106.9">PE12</text>
<text x="98.6" y="104.4">PB11</text>
<text x="98.6" y="106.9">PB12</text>
<text x="68.5" y="109.5">PE13</text>
<text x="68.5" y="112">PE14</text>
<text x="98.6" y="109.5">PB13</text>
<text x="98.6" y="112">PB14</text>
<text x="175.5" y="108.3">+3V3</text>
<text x="195.8" y="110.2">+3V3</text>
<text x="200.3" y="112.4">C11</text>
<text x="68.5" y="119.6">PD0</text>
<text x="68.5" y="114.5">PE15</text>
<text x="98.6" y="114.5">PB15</text>
<text x="99.6" y="119.6">PC0</text>
<text x="178.8" y="119.7">R8</text>
<text x="181.2" y="117.8">W25Q64BVSSI</text>
<text x="184.3" y="114.6">U3</text>
<text x="210.3" y="115.6">GND</text>
<text x="68.5" y="122.2">PD1</text>
<text x="68.5" y="124.7">PD2</text>
<text x="99.6" y="122.2">PC1</text>
<text x="99.6" y="124.7">PC2</text>
<text x="187.8" y="125.3">CS</text>
<text x="198.1" y="123.9" transform="rotate(-90 198.1 123.9)">VCC</text>
<text x="200.5" y="125.3">DO(IO1)</text>
<text x="201.3" y="122.8">DI(IO0)</text>
<text x="68.5" y="127.2">PD3</text>
<text x="68.5" y="129.8">PD4</text>
<text x="99.6" y="127.2">PC3</text>
<text x="99.6" y="129.8">PC4</text>
<text x="187.8" y="130.4">CLK</text>
<text x="204.3" y="130.4">IO2</text>
<text x="68.5" y="132.3">PD5</text>
<text x="68.5" y="134.9">PD6</text>
<text x="68.5" y="137.4">PD7</text>
<text x="99.6" y="132.3">PC5</text>
<text x="99.6" y="134.9">PC6</text>
<text x="99.6" y="137.4">PC7</text>
<text x="198.1" y="134.4" transform="rotate(-90 198.1 134.4)">GND</text>
<text x="204.3" y="133">IO3</text>
<text x="219" y="133.4">+3V3</text>
<text x="68.5" y="139.9">PD8</text>
<text x="68.5" y="142.5">PD9</text>
<text x="99.6" y="139.9">PC8</text>
<text x="99.6" y="142.5">PC9</text>
<text x="68.5" y="145">PD10</text>
<text x="68.5" y="147.6">PD11</text>
<text x="98.6" y="145">PC10</text>
<text x="98.6" y="147.6">PC11</text>
<text x="195.7" y="145">GND</text>
<text x="68.5" y="150.1">PD12</text>
<text x="68.5" y="152.6">PD13</text>
<text x="68.5" y="155.2">PD14</text>
<text x="98.6" y="150.1">PC12</text>
<text x="98.6" y="152.6">PC13</text>
<text x="98.6" y="155.2">PC14</text>
<text x="68.5" y="157.7">PD15</text>
<text x="81.3" y="159.1" transform="rotate(-90 81.3 159.1)">VSS</text>
<text x="83.8" y="159.1" transform="rotate(-90 83.8 159.1)">VSS</text>
<text x="86.4" y="159.1" transform="rotate(-90 86.4 159.1)">VSS</text>
<text x="88.9" y="159.1" transform="rotate(-90 88.9 159.1)">VSS</text>
<text x="91.4" y="159.1" transform="rotate(-90 91.4 159.1)">VSSA</text>
<text x="98.6" y="157.7">PC15</text>
<text x="116.2" y="160.4" transform="rotate(-90 116.2 160.4)">GND</text>
<text x="123.6" y="156.5">1</text>
<text x="123.6" y="159">2</text>
<text x="127.4" y="157.8">J30</text>
<text x="123.6" y="164.7">1</text>
<text x="123.6" y="167.3">2</text>
<text x="127.4" y="166">J31</text>
<text x="91.5" y="169.8">GND</text>
<text x="116.2" y="168.7" transform="rotate(-90 116.2 168.7)">GND</text>
</g>
<text font-size="1.8" fill="#008400" x="55.5" y="45.4">C59</text>
<g font-size="1.8" fill="#0000c2">
<text x="129.5" y="44.4">STM32F407VET6</text>
<text x="146.6" y="44.4">STM32F103VET6</text>
<text x="132.1" y="49.1">R83 : 0</text>
<text x="132.1" y="51.1">R86 : NC</text>
<text x="132.1" y="53.2">C58 : 2.2uF</text>
<text x="153" y="49.1">R83 : NC</text>
<text x="153" y="51.1">R86 : 0</text>
<text x="153" y="53.2">C58 : 0</text>
<text x="132.1" y="55.2">C59 : 2.2uF</text>
<text x="153" y="55.2">C59 : NC</text>
</g>
<g font-size="1.8">
<text x="182.9" y="47">SW_CLK 3</text>
<text x="182.9" y="44.4">SW_DIO 1</text>
<text x="109.2" y="65.4">SW_DIO</text>
<text x="109.2" y="67.9">SW_CLK</text>
<text x="207" y="83.2">I2C_SCL</text>
<text x="207" y="85.7">I2C_SDA</text>
<text x="109.2" y="90.8">I2C_SCL</text>
<text x="109.2" y="93.3">I2C_SDA</text>
<text x="108.6" y="106">FL_CS</text>
<text x="178.4" y="124.5">FL_CS</text>
<text x="114.9" y="155.6">PC14</text>
<text x="114.9" y="163.8">PC15</text>
</g>
</svg>
